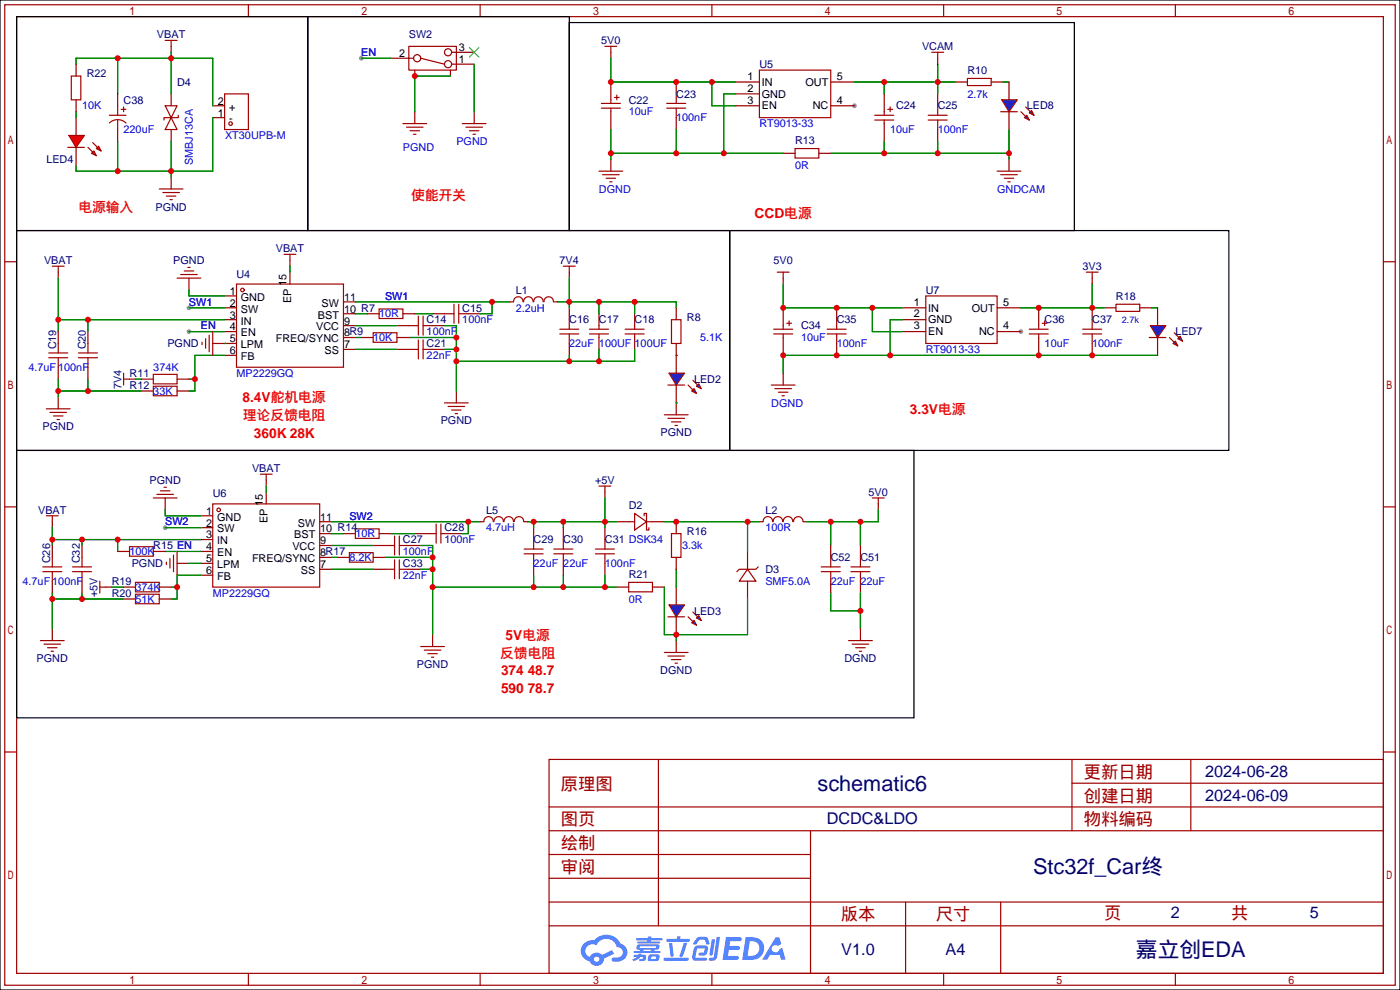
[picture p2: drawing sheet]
<svg xmlns="http://www.w3.org/2000/svg" width="299mm" height="212mm" viewBox="0 0 299 212" stroke-linecap="round" stroke-linejoin="round" font-family="sans-serif">
<path d="M0 0h299.2v211.6h-299.2z" fill="#fff" stroke="#000" stroke-width=".25"/>
<g fill="#999">
<circle cx="218.2" cy="70.9" r=".51"/>
<circle cx="182.6" cy="22.6" r=".51"/>
<circle cx="40.4" cy="65.8" r=".51"/>
<circle cx="40.4" cy="70.9" r=".51"/>
<circle cx="35.3" cy="112.8" r=".51"/>
<circle cx="77.2" cy="12.4" r=".51"/>
</g>
<g fill="none" stroke="#a10000" stroke-width=".25">
<path d="M1 1h297.2v209.6h-297.2zM3.6 3.6h292.1v204.4h-292.1zM53.1 1v2.6M102.6 1v2.6M152.1 1v2.6M201.7 1v2.6M251.2 1v2.6M1 55.9h2.6M295.7 55.9h2.5M1 108.3h2.6M295.7 108.3h2.5M1 160.7h2.6"/>
<path d="M117.3 162.3h178.4v45.7h-178.4zM117.3 177.5h178.4M117.3 172.5h178.4M140.7 162.3v35.6M173.2 177.5v30.5M229.1 162.3v15.2M229.1 167.4h66.6M254.5 162.3v15.2M295.7 160.7h2.5M117.3 182.6h55.9M117.3 197.9h178.4M117.3 192.8h178.4"/>
<path d="M117.3 187.7h55.9M193.5 192.8v15.2M213.9 192.8v15.2M53.1 208v2.6M102.6 208v2.6M152.1 208v2.6M201.7 208v2.6M251.2 208v2.6"/>
</g>
<g fill="#5487ff">
<path d="M155.2 200.3h2.6a.48 .48 0 0 1 .7 .4 .48 .48 0 0 1-.6 .4h-1.8l-.2 1.1h1.9a.43 .43 0 0 1 .4 .4 .43 .43 0 0 1-.5 .4h-1.9l-.2 1.3h1.7a.45 .45 0 0 1 .5 .2 .45 .45 0 0 1-.1 .6h-3.3z"/>
<path d="M165.7 200.3h.9l.4 1.5-.8 .3a.84 .84 0 0 0-1.2 .3 .84 .84 0 0 0 .4 1.1 .84 .84 0 0 0 1.1-.4l.1-.2 .6-.3 .7 2.5h-1l-.2-1h-2.1l-.6 1h-1.1z"/>
<path d="M152.1 200.8h.7l-.5 3.1a.36 .36 0 0 1-.3 .3 .36 .36 0 0 1-.4-.3z"/>
<path d="M153.2 200.2h.7l-.6 4.3a1.13 1.13 0 0 1-1.8 .6l.2-.4h.7l.2-.2z"/>
<path d="M148.9 200.6l.6-.4h1a.77 .77 0 0 1 .9 .5l.3 1-.2 .2h-.5l-.3-.9-.2-.2-1 .1-.7 1-.6-.1-.1-.2z"/>
<path d="M148.4 202.4l.6-.3h1.7a.81 .81 0 0 1 .7 .5 .81 .81 0 0 1-.2 .8 .81 .81 0 0 1-.9 .8h-.7a.32 .32 0 0 1-.3-.3 .32 .32 0 0 1 .4-.3h.7l.2-.9-1.6 .1-.4 1.8 2.2 .1a.32 .32 0 0 1 .3 .4 .32 .32 0 0 1-.4 .2h-2.2l-.5-.3-.1-.5z"/>
<path d="M141.9 204.7h5a.33 .33 0 0 1 .3 .3 .33 .33 0 0 1-.3 .3h-4.9l-.2-.1z"/>
<path d="M146.1 201.5h.8l-.7 2a.98 .98 0 0 1-.7 1.1l-.3-.3z"/>
<path d="M143 201.6h.7l.3 2.5a.34 .34 0 0 1-.3 .4 .34 .34 0 0 1-.4-.3z"/>
<path d="M142.5 200.7h2.1l.3-.6h.6l-.1 .6h1.7a.32 .32 0 0 1 .4 .3 .32 .32 0 0 1-.4 .3h-4.5l-.2-.2z"/>
<path d="M135.5 204.1h.9l.1-.3h.6v.3h.8a.82 .82 0 0 1-.5 1.3h-.8v-.4l.7-.1 .1-.3a.68 .68 0 0 0-1 .4l-1.1 .4-.1-.4 .9-.5h-.7z"/>
<path d="M136 200.5h2.4l.1-.3h.7v.3h2.2l.2 .3-.2 .2h-2.3v.2h1.8l.2 .3-.2 .1h-4.5l-.1-.4h2l.1-.2h-2.3l-.1-.2z"/>
<path d="M159.4 200.3l-.8 4.9h1.7a2.5 2.5 0 0 0 3-2.5 2.5 2.5 0 0 0-3.1-2.4zM160.3 201.1a1.61 1.61 0 0 1 2 1.5 1.61 1.61 0 0 1-1.8 1.7h-.7z"/>
<path d="M136.2 202a.55 .55 0 0 0-.2 .8 .55 .55 0 0 0 .7 .2l.1 .3h-1.3v.3l5.4 .1 .3-.2-.2-.2h-1.2l.2-.3a.7 .7 0 0 0 .8-.3 .7 .7 0 0 0 0-.8l-4.2-.1zM136.8 202.3l3.3-.1 .1 .1-.2 .3h-3.2zM137.5 203h1.7l-.2 .3h-1.4z"/>
<path d="M138.6 204.2a1.05 1.05 0 0 0 0 1.2 2.91 2.91 0 0 0 2.2-.2 .98 .98 0 0 0 0-1.2h-1.6zM139.2 204.5l.9-.1 .1 .4-.2 .2-.8-.1z"/>
<path d="M124.9 201.6a2.23 2.23 0 0 0-.7 2.3 2.23 2.23 0 0 0 1.8 1.6 1.58 1.58 0 0 0 1.8 .9 1.58 1.58 0 0 0 1.3-1.5l2.2-1.1-.5-.7-2.1 1a1.65 1.65 0 0 0-2.7 .4 1.45 1.45 0 0 1-.8-1.9 1.45 1.45 0 0 1 2-.7l.3 .1a2.3 2.3 0 0 1 2.3-1.3 2.3 2.3 0 0 1 2 1.7 1.12 1.12 0 0 1 1.3 1 1.12 1.12 0 0 1-1.1 1.2h-.7a.45 .45 0 0 0-.6 .4 .45 .45 0 0 0 .5 .5 2.21 2.21 0 0 0 2.2-.5 2.21 2.21 0 0 0 .5-2.3 2.13 2.13 0 0 0-1.3-1.1 3.3 3.3 0 0 0-5.6-.7l-1.1 .1zM127 205a.57 .57 0 0 1 1.1 0 .57 .57 0 0 1-1.1 0z"/>
</g>
<g fill="none" stroke="#a10000" stroke-width=".25">
<path d="M35.3 8.6h2.5M36.6 8.6v1.3M11.2 56.9h2.5M12.4 56.9v1.3M34 40.4h5.1M34.8 41.1h3.6M35.6 41.9h2M36.3 42.7h.5M37.8 59.4h5.1M38.6 58.7h3.6M39.4 57.9h2M40.1 57.2h.5"/>
<path d="M60.7 54.4h2.5M62 54.4v1.2M120.4 56.9h2.5M121.7 56.9v1.3M26.4 79.8v2.5M50.5 60.7h22.9v17.8h-22.9zM87.4 74.7h2M87.4 69.6h2M89.4 67.6v4M89.4 72.6v4.1M90.4 74.7h2.1M90.4 67.6v4"/>
<path d="M90.4 72.6v4.1M90.4 69.6h2.1M95 67.1h2M97 65v4.1M98 67.1h2.1M98 65v4.1M119.6 71.4h4.1M119.6 70.4h4.1M121.7 68.3v2.1M121.7 71.4v2M126 71.4h4M126 70.4h4"/>
<path d="M128 69.6v.8M128 71.4v.7M133.6 71.4h4.1M133.6 70.4h4.1M135.6 69.6v.8M135.6 71.4v.7M9.9 87.4h5.1M10.7 88.1h3.5M11.4 88.9h2.1M12.2 89.7h.5M26.4 81h1.3M95 86.1h5.1"/>
<path d="M95.8 86.9h3.5M96.5 87.6h2.1M97.3 88.4h.5M142 88.6h5.1M142.7 89.4h3.6M142.7 82.3h3.6M143.5 90.2h2M144.3 90.9h.5M9.9 110.2h2.5M11.2 110.2v1.3M32.8 106.4h5M33.5 105.7h3.6"/>
<path d="M34.3 104.9h2M35.1 104.1h.5M45.5 107.7h22.8v17.8h-22.8zM55.6 101.3h2.6M56.9 101.3v1.3M82.3 116.6h2M84.3 114.6v4M84.3 119.6v4.1M85.3 114.6v4M85.3 119.6v4.1M85.3 116.6h2.1M91.2 114h2"/>
<path d="M93.2 112v4.1M94.2 114h2.1M94.2 112v4.1M112 118.4h4.1M112 117.3h4.1M114 115.3v2M114 118.4v2M127.3 118.4h4M127.3 117.3h4M129.3 115.3v2M129.3 118.4v2M8.6 136.9h5.1"/>
<path d="M9.4 137.7h3.6M10.2 138.4h2M10.9 139.2h.5M21.3 124.2v2.5M21.3 125.5h1.3M82.3 121.7h2M85.3 121.7h2.1M89.9 138.2h5.1M90.7 138.9h3.5M91.4 139.7h2.1M92.2 140.5h.5"/>
<circle cx="51.8" cy="62" r=".38"/>
<circle cx="46.7" cy="109" r=".38"/>
</g>
<g fill="none" stroke="#870000" stroke-width=".25">
<path d="M36.6 9.9v1.3M36.6 37.8v2.6M12.4 58.2v1.2M40.4 59.4v2.6M62 55.6v1.3M62 58.2v2.5M121.7 58.2v1.2M48 63.2h2.5M48 65.8h2.5M48 68.3h2.5M48 70.9h2.5M48 73.4h2.5"/>
<path d="M48 75.9h2.5M73.4 74.7h2.5M73.4 72.1h2.5M73.4 69.6h2.5M73.4 67.1h2.5M73.4 64.5h2.5M84.8 74.7h2.6M84.8 69.6h2.6M92.5 74.7h2.5M92.5 69.6h2.5M92.5 67.1h2.5M100.1 67.1h2.5"/>
<path d="M121.7 65.8v2.5M121.7 73.4v2.5M128 67.1v2.5M128 72.1v2.6M135.6 67.1v2.5M135.6 72.1v2.6M144.5 75.9v3.9M12.4 84.8v2.6M27.7 81h1.3M97.5 83.6v2.5M144.5 82.3v6.3M11.2 111.5v1.3"/>
<path d="M35.3 106.4v2.6M42.9 110.2h2.6M42.9 112.8h2.6M42.9 115.3h2.6M42.9 117.9h2.6M56.9 102.6v1.3M56.9 105.2v2.5M68.3 119.1h2.6M68.3 116.6h2.6M68.3 114h2.6M68.3 111.5h2.6M79.8 116.6h2.5"/>
<path d="M87.4 116.6h2.5M88.6 114h2.6M96.3 114h2.5M114 112.8v2.5M129.3 112.8v2.5M11.2 134.4v2.5M22.6 125.5h1.3M42.9 120.4h2.6M42.9 122.9h2.6M68.3 121.7h2.6M79.8 121.7h2.5M87.4 121.7h2.5"/>
<path d="M92.5 135.6v2.6M114 120.4v2.5M129.3 120.4v2.5"/>
</g>
<g fill="none" stroke="#008700" stroke-width=".25">
<path d="M62 56.9v1.3M40.4 65.8h7.6M40.4 62v1.2h7.6M40.4 70.9h7.6M48 75.9h-6.3v7.7h-1.3M75.9 74.7h8.9M75.9 72.1h1.3M75.9 69.6h8.9M75.9 67.1h2.6M75.9 64.5h33.1M87.4 72.1h10.1M88.6 67.1h3.9"/>
<path d="M95 74.7h2.5M95 69.6h2.5v14M105.2 64.5v2.6h-2.6M121.7 75.9v1.3M128 74.7v2.5M135.6 74.7v2.5h-38.1M144.5 75.9h.1M12.4 83.6h17.8M12.4 81v3.8M18.8 81v2.6M40.4 81h1.3M35.3 112.8h7.6"/>
<path d="M35.3 109v1.2h7.6M35.3 117.9h7.6M56.9 103.9v1.3M70.9 119.1h1.2M70.9 116.6h8.9M70.9 114h2.5M83.6 114h5M23.9 125.5h2.5M70.9 121.7h8.9"/>
</g>
<g fill="#00f" stroke="#a10000" stroke-width=".25">
<path d="M143 79.8h3.3l-1.8 2.5z"/>
<path d="M149.4 82l.5 1.1-1.1-.6z"/>
<path d="M147.8 83.6l.5-.5 .5 1z"/>
</g>
<path d="M147.1 82.3l1 1M148.1 81.3l1 1M186.4 106.4h2.6M187.7 106.4v1.3M142 139.4h5.1M142.7 131.8h3.6M142.7 140.2h3.6M143.5 141h2M144.3 141.7h.5" fill="none" stroke="#a10000" stroke-width=".25"/>
<path d="M121.7 59.4v6.4M119.1 64.5h25.4v1.3M128 64.5v2.6M135.6 64.5v2.6M144.5 86.1h.1" fill="none" stroke="#008700" stroke-width=".25"/>
<path d="M187.7 107.7v1.3M144.5 125.5v3.8M144.5 131.8v3.8M144.5 136.9v2.5" fill="none" stroke="#870000" stroke-width=".25"/>
<g fill="#00f" stroke="#a10000" stroke-width=".25">
<path d="M143 129.3h3.3l-1.8 2.5z"/>
<path d="M149.4 131.6l.5 1-1.1-.5z"/>
<path d="M147.8 133.1l.5-.5 .5 1z"/>
</g>
<g fill="none" stroke="#a10000" stroke-width=".25">
<path d="M14.5 31.5h3.5M23.4 24.6h3.5M23.4 26.3a2.54 2.54 0 0 1 3.5 0M25.1 22.6v2M25.1 25.7v2M25.9 23.4h1M26.4 22.9v1M35.3 22.6h2.5l-1.2 2.5zM36.6 25.1l1.2 2.6h-2.5zM38.1 24.6v.5h-3v.6M48 20.1h5.1v7.6h-5.1zM43.2 73.2v.5"/>
<path d="M43.9 72.4v2M44.7 71.6v3.6M45.5 70.9v5M109.8 64.5a1.01 1.01 0 0 1 1-1.1 1.01 1.01 0 0 1 1 1.1M111.9 64.5a1.01 1.01 0 0 1 1-1.1 1.01 1.01 0 0 1 1 1.1M114.1 64.5a1.01 1.01 0 0 1 1-1.1 1.01 1.01 0 0 1 1 1.1M116.3 64.5a1.01 1.01 0 0 1 1-1.1 1.01 1.01 0 0 1 1 1.1M11.2 119.1v2.1M17.5 119.1v2.1M36.3 119.4v2M37.1 118.6v3.6M37.8 117.9v5"/>
<path d="M128 103.9h2.6M129.3 103.9v1.3M134.4 111.5h1.2M135.6 109.7l2.6 1.8-2.6 1.8zM137.7 110.2v-.5h.5v3.6h.5v-.5M138.2 111.5h1.2M9.1 122.2h4.1M9.1 121.2h4.1M11.2 122.2v2M15.5 122.2h4.1M15.5 121.2h4.1M17.5 122.2v2"/>
<path d="M35.6 120.1v.5M134.4 124.5h5v2h-5zM147.1 131.8l1 1M148.1 130.8l1 1"/>
<circle cx="49.3" cy="26.4" r=".38"/>
</g>
<g fill="none" stroke="#008700" stroke-width=".25">
<path d="M16.3 13.7v-1.3h29.2v10.2M25.1 12.4v7.7M36.6 11.2v8.9M25.1 30.2v6.4M36.6 30.2v7.6M45.5 25.1v11.5h-29.2v-1.3M12.4 59.4v11.5M12.4 68.3h35.6M18.8 68.3v2.6M48 73.4h.1M11.2 112.8v3.8M11.2 115.3h31.7"/>
<path d="M17.5 115.3v1.3M25.1 115.3v2.6M70.9 111.5h31.7M82.3 119.1h10.2M89.9 116.6h2.6v19M100.1 111.5v2.5h-1.3M112.8 111.5h19M114 111.5v1.3M120.4 111.5v1.3M129.3 106.4v6.4M11.2 126.7v7.7M11.2 128h15.2"/>
<path d="M17.5 126.7v1.3M36.6 125.5h1.2M40.4 120.4h2.5M42.9 122.9h-5.1v5.1h-1.2M89.9 121.7h2.6M92.5 125.5h39.3M114 122.9v2.6M120.4 122.9v2.6M129.3 122.9v2.6"/>
</g>
<g fill="none" stroke="#870000" stroke-width=".25">
<path d="M16.3 25.1v3.9M16.3 31.5v3.8M25.1 20.1v2.5M25.1 27.7v2.5M36.6 20.1v2.5M36.6 27.7v2.5M45.5 25.1h2.5M45.5 22.6h2.5M45.5 73.4h2.5M109 64.5h.7M118.4 64.5h.7M11.2 116.6v2.5"/>
<path d="M17.5 116.6v2.5M129.3 105.2v1.2M131.8 111.5h2.6M139.4 111.5h2.6M11.2 124.2v2.5M17.5 124.2v2.5M37.8 120.4h2.6M131.8 125.5h2.6M139.4 125.5h2.6"/>
</g>
<g fill="#f00" stroke="#a10000" stroke-width=".25">
<path d="M14.7 29h3.3l-1.7 2.5z"/>
<path d="M21.1 31.2l.5 1.1-1-.5z"/>
<path d="M19.6 32.8l.5-.5 .5 1z"/>
</g>
<g fill="none" stroke="#a10000" stroke-width=".25">
<path d="M15.2 16.3h2.1v5h-2.1zM87.4 9.9h10.1v5.1h-10.1zM89.9 12.4l5.1 1.3M129.3 9.9h2.5M130.6 9.9v1.3M162.3 15h15.2v10.1h-15.2zM199.1 11.2h2.6M200.4 11.2v1.2M206.8 16.8h5v1.5h-5zM18.8 31.5l1 1M19.8 30.5l1 1M86.1 26.4h5.1"/>
<path d="M86.9 27.2h3.5M87.6 27.9h2.1M88.4 28.7h.5M98.8 26.4h5.1M99.6 27.2h3.5M100.3 27.9h2.1M101.1 28.7h.5M128 36.6h5.1M128.5 22.1h4.1M128.5 23.1h4.1M128.8 37.3h3.5M129.5 38.1h2.1"/>
<path d="M130.3 38.9h.5M130.6 21.3v.8M130.6 23.1v.8M131.3 20.8h1M131.8 20.3v1M142.5 22.1h4.1M142.5 23.1h4.1M144.5 20.1v2M144.5 23.1v2M169.9 31.8h5.1v2h-5.1zM186.9 24.6h4.1M186.9 25.7h4.1"/>
<path d="M189 23.9v.7M189 25.7v.7M189.7 23.4h1.1M190.2 22.9v1M198.4 24.6h4M198.4 25.7h4M200.4 22.6v2M200.4 25.7v2M213.1 36.6h5.1M213.9 37.3h3.5M214.6 38.1h2.1M215.4 38.9h.5"/>
<path d="M166.1 58.2h2.6M167.4 58.2v1.2M232.2 58.2h2.5M233.4 58.2v1.2M10.4 76.5h4.1M10.4 75.4h4.1M12.4 73.4v2M12.4 76.5v2M16.8 76.5h4M16.8 75.4h4M18.8 73.4v2M18.8 76.5v2"/>
<path d="M79.8 71.1h5v2.1h-5zM81 66h5.1v2.1h-5.1zM143.5 68.3h2v5.1h-2zM165.4 70.4h4M165.4 71.4h4M167.4 69.6v.8M167.4 71.4v.7M168.1 69.1h1.1M168.7 68.6v1M176.8 70.4h4M176.8 71.4h4M178.8 68.3v2.1"/>
<path d="M178.8 71.4v2M197.9 63.2h15.2v10.2h-15.2zM220 70.4h4M220 71.4h4M222 69.6v.8M222 71.4v.7M222.8 69.1h1M223.3 68.6v1M231.4 70.4h4.1M231.4 71.4h4.1M233.4 68.3v2.1M233.4 71.4v2"/>
<path d="M238.5 65h5.1v1.5h-5.1zM245.6 72.1h3.6M32.8 80h5v2h-5zM32.8 82.5h5v2.1h-5zM164.8 82.3h5.1M165.6 83.1h3.6M166.4 83.8h2M167.1 84.6h.5M27.7 116.8h5.1v2.1h-5.1zM74.7 118.1h5.1v2h-5.1zM75.9 113h5.1v2.1h-5.1zM118.4 118.4h4"/>
<path d="M118.4 117.3h4M120.4 115.3v2M120.4 118.4v2M143.5 114h2v5.1h-2zM163.1 111.5a1.01 1.01 0 0 1 1-1.1 1.01 1.01 0 0 1 1 1.1M165.3 111.5a1.01 1.01 0 0 1 1-1.1 1.01 1.01 0 0 1 1 1.1M167.4 111.5a1.01 1.01 0 0 1 1-1.1 1.01 1.01 0 0 1 1 1.1M169.6 111.5a1.01 1.01 0 0 1 1-1.1 1.01 1.01 0 0 1 1 1.1M29 124.5h5v2h-5zM29 127h5v2h-5zM159.8 121.7l1.7 2.5h-3.5zM159.8 120.4v1.3"/>
<path d="M159.8 124.2v1.3M162.1 121.2l-.6 .5h-3.5l-.5 .5"/>
</g>
<g fill="none" stroke="#008700" stroke-width=".25">
<path d="M77.2 12.4h6.4M96.3 16.3h-7.7v7.6M101.3 13.7v10.2M130.6 12.4v5.1h26.6M152.1 17.5v5.1h5.1M182.6 17.5h21.6M189 17.5v2.6M200.4 13.7v6.4M214.4 17.5h1.2M16.3 23.9v1.2M130.6 27.7v6.3M130.6 32.8h36.8"/>
<path d="M144.5 27.7v5.1M157.2 20.1h-2.5v12.7M177.5 32.8h38.1M189 30.2v2.6M200.4 30.2v2.6M215.6 27.7v6.3M167.4 60.7v5.1h25.4M186.4 65.8v5.1h6.4M192.8 68.3h-2.6v7.6M218.2 65.8h17.8M233.4 60.7v5.1M246.1 65.8h1.3"/>
<path d="M247.4 75.9h-80v3.9M29 81h1.2M142 111.5h20.3M159.8 111.5v6.4M177.5 111.5v5.1M183.9 111.5v5.1M187.7 109v2.5h-15.2M142 125.5v10.1h17.8v-7.6M144.5 121.7v3.8M144.5 135.6v1.3"/>
</g>
<g fill="none" stroke="#870000" stroke-width=".25">
<path d="M16.3 13.7v2.6M83.6 12.4h4.8M88.6 15v1.3M96.3 15v1.3M96.5 13.7h4.8M96.5 11.2h4.8M130.6 11.2v1.2M130.6 17.5v3.8M144.5 17.5v2.6M157.2 17.5h5.1M177.5 17.5h5.1M200.4 12.4v1.3"/>
<path d="M204.2 17.5h2.6M211.8 17.5h2.6M16.3 21.3v2.6M88.6 23.9v2.5M101.3 23.9v2.5M130.6 23.9v3.8M130.6 34v2.6M144.5 25.1v2.6M157.2 20.1h5.1M157.2 22.6h5.1M167.4 32.8h2.5M175 32.8h2.5"/>
<path d="M177.5 22.6h5.1M189 20.1v3.8M189 26.4v3.8M200.4 20.1v2.5M200.4 27.7v2.5M215.6 34v2.6M167.4 59.4v1.3M233.4 59.4v1.3M12.4 70.9v2.5M12.4 78.5v2.5M18.8 70.9v2.5M18.8 78.5v2.5"/>
<path d="M77.2 72.1h2.6M78.5 67.1h2.5M84.8 72.1h2.6M86.1 67.1h2.5M144.5 65.8v2.5M144.5 73.4v2.5M167.4 65.8v3.8M167.4 72.1v3.8M167.4 79.8v2.5M178.8 65.8v2.5M178.8 73.4v2.5M192.8 65.8h5.1"/>
<path d="M192.8 68.3h5.1M192.8 70.9h5.1M213.1 65.8h5.1M213.1 70.9h5.1M222 65.8v3.8M222 72.1v3.8M233.4 65.8v2.5M233.4 73.4v2.5M236 65.8h2.5M243.6 65.8h2.5M247.4 65.8v3.8M247.4 72.1v3.8"/>
<path d="M30.2 81h2.6M30.2 83.6h2.6M37.8 81h2.6M37.8 83.6h2.6M25.1 117.9h2.6M32.8 117.9h2.5M72.1 119.1h2.6M73.4 114h2.5M79.8 119.1h2.5M81 114h2.6M120.4 112.8v2.5M144.5 111.5v2.5"/>
<path d="M144.5 119.1v2.6M159.8 117.9v2.5M162.3 111.5h.8M171.7 111.5h.8M26.4 125.5h2.6M26.4 128h2.6M34 125.5h2.6M34 128h2.6M120.4 120.4v2.5M159.8 125.5v2.5"/>
<circle cx="89.2" cy="12.4" r=".76"/>
<circle cx="95.8" cy="11.2" r=".76"/>
<circle cx="95.8" cy="13.7" r=".76"/>
</g>
<path d="M100.3 10.2l2.1 2M102.4 10.2l-2.1 2" fill="none" stroke="#3c3" stroke-width=".25"/>
<g fill="#00f" stroke="#a10000" stroke-width=".25">
<path d="M245.9 69.6h3.3l-1.8 2.5z"/>
<path d="M251.7 72.4l.5-.5 .5 1z"/>
<path d="M250.7 73.4l.5-.5 .5 1z"/>
</g>
<path d="M213.9 23.9h3.5M249.9 72.1l1.1 1.1M251 71.1l1 1" fill="none" stroke="#a10000" stroke-width=".25"/>
<path d="M215.6 17.5v3.8M215.6 23.9v3.8" fill="none" stroke="#870000" stroke-width=".25"/>
<g fill="#00f" stroke="#a10000" stroke-width=".25">
<path d="M214.1 21.3h3.3l-1.8 2.6z"/>
<path d="M220 24.1l.5-.5 .5 1z"/>
<path d="M218.9 25.1l.6-.5 .5 1.1z"/>
</g>
<g fill="none" stroke="#a10000" stroke-width=".25">
<path d="M218.2 23.9l1 1M219.2 22.9l1 1M103.4 111.5a1.01 1.01 0 0 1 1-1.1 1.01 1.01 0 0 1 1 1.1M105.6 111.5a1.01 1.01 0 0 1 1-1.1 1.01 1.01 0 0 1 1 1.1M107.7 111.5a1.01 1.01 0 0 1 1-1.1 1.01 1.01 0 0 1 1 1.1M109.9 111.5a1.01 1.01 0 0 1 1-1.1 1.01 1.01 0 0 1 1 1.1M177.5 119.1v2.1M183.9 119.1v2.1M175.5 122.2h4.1M175.5 121.2h4.1M177.5 122.2v2M181.4 136.9h5"/>
<path d="M181.9 122.2h4M181.9 121.2h4M182.1 137.7h3.6M182.9 138.4h2M183.6 139.2h.5M183.9 122.2v2"/>
</g>
<path d="M102.6 111.5h.8M112 111.5h.8M177.5 116.6v2.5M183.9 116.6v2.5M177.5 124.2v2.5M183.9 124.2v2.5M183.9 134.4v2.5" fill="none" stroke="#870000" stroke-width=".25"/>
<path d="M177.5 126.7v3.9h6.4M183.9 126.7v7.7" fill="none" stroke="#008700" stroke-width=".25"/>
<path d="M3.6 3.6h62.2v45.7h-62.2zM65.8 3.6h55.9v45.7h-55.9zM121.7 4.8h107.9v44.5h-107.9zM3.6 49.3h152.4v47h-152.4zM156 49.3h106.6v47h-106.6zM3.6 96.3h191.7v57.1h-191.7z" fill="none" stroke="#000" stroke-width=".25"/>
<g fill="#c00">
<circle cx="41.7" cy="81" r=".63"/>
<circle cx="12.4" cy="83.6" r=".63"/>
<circle cx="18.8" cy="83.6" r=".63"/>
<circle cx="105.2" cy="64.5" r=".63"/>
<circle cx="128" cy="77.2" r=".63"/>
<circle cx="97.5" cy="72.1" r=".63"/>
<circle cx="97.5" cy="74.7" r=".63"/>
<circle cx="97.5" cy="77.2" r=".63"/>
<circle cx="121.7" cy="77.2" r=".63"/>
<circle cx="135.6" cy="64.5" r=".63"/>
<circle cx="121.7" cy="64.5" r=".63"/>
<circle cx="128" cy="64.5" r=".63"/>
<circle cx="100.1" cy="111.5" r=".63"/>
<circle cx="11.2" cy="128" r=".63"/>
<circle cx="17.5" cy="128" r=".63"/>
<circle cx="92.5" cy="119.1" r=".63"/>
<circle cx="92.5" cy="121.7" r=".63"/>
<circle cx="92.5" cy="125.5" r=".63"/>
<circle cx="114" cy="125.5" r=".63"/>
<circle cx="120.4" cy="125.5" r=".63"/>
<circle cx="129.3" cy="125.5" r=".63"/>
<circle cx="37.8" cy="125.5" r=".63"/>
<circle cx="25.1" cy="115.3" r=".63"/>
<circle cx="11.2" cy="115.3" r=".63"/>
<circle cx="17.5" cy="115.3" r=".63"/>
<circle cx="12.4" cy="68.3" r=".63"/>
<circle cx="18.8" cy="68.3" r=".63"/>
<circle cx="36.6" cy="12.4" r=".63"/>
<circle cx="25.1" cy="12.4" r=".63"/>
<circle cx="36.6" cy="36.6" r=".63"/>
<circle cx="25.1" cy="36.6" r=".63"/>
<circle cx="129.3" cy="111.5" r=".63"/>
<circle cx="120.4" cy="111.5" r=".63"/>
<circle cx="114" cy="111.5" r=".63"/>
<circle cx="130.6" cy="17.5" r=".63"/>
<circle cx="152.1" cy="17.5" r=".63"/>
<circle cx="144.5" cy="17.5" r=".63"/>
<circle cx="189" cy="17.5" r=".63"/>
<circle cx="200.4" cy="17.5" r=".63"/>
<circle cx="233.4" cy="65.8" r=".63"/>
<circle cx="222" cy="65.8" r=".63"/>
<circle cx="167.4" cy="65.8" r=".63"/>
<circle cx="186.4" cy="65.8" r=".63"/>
<circle cx="178.8" cy="65.8" r=".63"/>
<circle cx="190.2" cy="75.9" r=".63"/>
<circle cx="167.4" cy="75.9" r=".63"/>
<circle cx="178.8" cy="75.9" r=".63"/>
<circle cx="233.4" cy="75.9" r=".63"/>
<circle cx="222" cy="75.9" r=".63"/>
<circle cx="130.6" cy="32.8" r=".63"/>
<circle cx="144.5" cy="32.8" r=".63"/>
<circle cx="154.7" cy="32.8" r=".63"/>
<circle cx="189" cy="32.8" r=".63"/>
<circle cx="200.4" cy="32.8" r=".63"/>
<circle cx="215.6" cy="32.8" r=".63"/>
<circle cx="88.6" cy="16.3" r=".63"/>
<circle cx="144.5" cy="135.6" r=".63"/>
<circle cx="177.5" cy="111.5" r=".63"/>
<circle cx="183.9" cy="111.5" r=".63"/>
<circle cx="159.8" cy="111.5" r=".63"/>
<circle cx="144.5" cy="111.5" r=".63"/>
<circle cx="183.9" cy="130.6" r=".63"/>
</g>
<g font-size="4.6" fill="#000080">
<text x="174.7" y="169">schematic6</text>
<text x="220.8" y="186.8">Stc32f_Car终</text>
<text x="242.8" y="204.5">嘉立创EDA</text>
</g>
<g font-size="3.7" fill="#a00000">
<text x="231.6" y="166.2">更新日期</text>
<text x="119.9" y="168.8">原理图</text>
<text x="231.6" y="171.3">创建日期</text>
<text x="119.9" y="176.4">图页</text>
<text x="231.6" y="176.4">物料编码</text>
<text x="119.9" y="181.5">绘制</text>
<text x="119.9" y="186.6">审阅</text>
<text x="179.7" y="196.7">版本</text>
<text x="200" y="196.7">尺寸</text>
<text x="236" y="196.5">页</text>
<text x="263.1" y="196.5">共</text>
</g>
<g font-size="3.5" fill="#000080">
<text x="257.6" y="166">2024-06-28</text>
<text x="257.6" y="171.1">2024-06-09</text>
<text x="176.7" y="176.2">DCDC&amp;LDO</text>
<text x="250.2" y="196.3">2</text>
<text x="280" y="196.3">5</text>
<text x="179.8" y="204.1">V1.0</text>
<text x="202.1" y="204.1">A4</text>
</g>
<g font-size="2.9" fill="#f00">
<text x="16.7" y="45.3">电源输入</text>
<text x="87.9" y="42.8">使能开关</text>
<text x="161.3" y="46.6">CCD电源</text>
<text x="51.8" y="85.9">8.4V舵机电源</text>
<text x="51.9" y="89.8">理论反馈电阻</text>
<text x="194.5" y="88.5">3.3V电源</text>
<text x="54.3" y="93.6">360K 28K</text>
<text x="108.1" y="136.7">5V电源</text>
<text x="106.9" y="140.6">反馈电阻</text>
<text x="107.1" y="144.4">374 48.7</text>
<text x="107.1" y="148.2">590 78.7</text>
</g>
<g font-size="2.3" fill="#000080">
<text x="33.5" y="8.2">VBAT</text>
<text x="87.4" y="8.2">SW2</text>
<text x="128.5" y="9.4">5V0</text>
<text x="197.1" y="10.7">VCAM</text>
<text x="18.5" y="16.5">R22</text>
<text x="162.3" y="14.5">U5</text>
<text x="206.8" y="15.8">R10</text>
<text x="26.4" y="22.1">C38</text>
<text x="37.8" y="18.3">D4</text>
<text x="134.4" y="22.1">C22</text>
<text x="144.5" y="20.9">C23</text>
<text x="191.5" y="23.4">C24</text>
<text x="200.4" y="23.4">C25</text>
<text x="219.5" y="23.4">LED8</text>
<text x="9.9" y="34.8">LED4</text>
<text x="169.9" y="30.7">R13</text>
<text x="33.2" y="45">PGND</text>
<text x="58.9" y="53.9">VBAT</text>
<text x="9.4" y="56.4">VBAT</text>
<text x="37" y="56.4">PGND</text>
<text x="50.5" y="59.3">U4</text>
<text x="119.6" y="56.4">7V4</text>
<text x="165.3" y="56.4">5V0</text>
<text x="231.4" y="57.7">3V3</text>
<text x="110.2" y="62.8">L1</text>
<text x="197.9" y="62.8">U7</text>
<text x="238.5" y="64">R18</text>
<text x="91.2" y="69.1">C14</text>
<text x="98.8" y="66.6">C15</text>
<text x="121.7" y="69.1">C16</text>
<text x="128" y="69.1">C17</text>
<text x="135.6" y="69.1">C18</text>
<text x="146.8" y="68.6">R8</text>
<text x="171.2" y="70.4">C34</text>
<text x="178.8" y="69.1">C35</text>
<text x="223.3" y="69.1">C36</text>
<text x="233.4" y="69.1">C37</text>
<text x="251.2" y="71.7">LED7</text>
<text x="12" y="74.7" transform="rotate(-90 12 74.7)">C19</text>
<text x="18.3" y="74.7" transform="rotate(-90 18.3 74.7)">C20</text>
<text x="35.8" y="74.2">PGND</text>
<text x="91.2" y="74.2">C21</text>
<text x="25.9" y="83.1" transform="rotate(-90 25.9 83.1)">7V4</text>
<text x="27.7" y="80.5">R11</text>
<text x="27.7" y="83.1">R12</text>
<text x="148.3" y="81.8">LED2</text>
<text x="9.1" y="92">PGND</text>
<text x="94.2" y="90.7">PGND</text>
<text x="141.2" y="93.2">PGND</text>
<text x="53.9" y="100.9">VBAT</text>
<text x="32" y="103.4">PGND</text>
<text x="45.5" y="106.3">U6</text>
<text x="127.2" y="103.4">+5V</text>
<text x="185.6" y="105.9">5V0</text>
<text x="8.1" y="109.8">VBAT</text>
<text x="95" y="113.6">C28</text>
<text x="103.9" y="109.8">L5</text>
<text x="134.4" y="108.7">D2</text>
<text x="163.6" y="109.8">L2</text>
<text x="32.8" y="117.4">R15 EN</text>
<text x="86.1" y="116.1">C27</text>
<text x="114" y="116.1">C29</text>
<text x="120.4" y="116.1">C30</text>
<text x="129.3" y="116.1">C31 DSK34</text>
<text x="146.8" y="114.3">R16</text>
<text x="177.5" y="119.9">C52</text>
<text x="183.9" y="119.9">C51</text>
<text x="10.7" y="120.4" transform="rotate(-90 10.7 120.4)">C26</text>
<text x="17" y="120.4" transform="rotate(-90 17 120.4)">C32</text>
<text x="23.9" y="125">R19</text>
<text x="28.1" y="121.2">PGND</text>
<text x="86.1" y="121.2">C33</text>
<text x="134.4" y="123.4">R21</text>
<text x="163.6" y="122.5">D3</text>
<text x="20.9" y="127.6" transform="rotate(-90 20.9 127.6)">+5V</text>
<text x="23.9" y="127.5">R20</text>
<text x="148.3" y="131.3">LED3</text>
<text x="7.8" y="141.5">PGND</text>
<text x="89.1" y="142.8">PGND</text>
<text x="180.5" y="141.5">DGND</text>
<text x="141.1" y="144">DGND</text>
</g>
<g font-size="2.3" fill="#00f">
<text x="77.2" y="12">EN</text>
<text x="17.5" y="23.4">10K</text>
<text x="206.8" y="20.9">2.7k</text>
<text x="26.4" y="28.5">220uF</text>
<text x="48.1" y="29.7">XT30UPB-M</text>
<text x="134.4" y="24.7">10uF</text>
<text x="144.5" y="25.9">100nF</text>
<text x="162.3" y="27.2">RT9013-33</text>
<text x="190.2" y="28.5">10uF</text>
<text x="200.4" y="28.5">100nF</text>
<text x="41.2" y="35.3" transform="rotate(-90 41.2 35.3)">SMBJ13CA</text>
<text x="86.1" y="32.3">PGND</text>
<text x="97.5" y="31">PGND</text>
<text x="128" y="41.2">DGND</text>
<text x="169.9" y="36.1">0R</text>
<text x="213.1" y="41.2">GNDCAM</text>
<text x="40.4" y="65.3">SW1</text>
<text x="82.3" y="64">SW1</text>
<text x="42.9" y="70.4">EN</text>
<text x="81" y="67.8">10R</text>
<text x="91.2" y="71.7">100nF</text>
<text x="98.8" y="69.1">100nF</text>
<text x="110.2" y="66.6">2.2uH</text>
<text x="79.8" y="72.9">10K</text>
<text x="91.2" y="76.7">22nF</text>
<text x="121.7" y="74.2">22uF</text>
<text x="128" y="74.2">100UF</text>
<text x="135.6" y="74.2">100UF</text>
<text x="149.6" y="72.9">5.1K</text>
<text x="171.2" y="72.9">10uF</text>
<text x="178.8" y="74.2">100nF</text>
<text x="197.9" y="75.5">RT9013-33</text>
<text x="223.3" y="74.2">10uF</text>
<text x="233.4" y="74.2">100nF</text>
<text x="6.1" y="79.3">4.7uF</text>
<text x="12.4" y="79.3">100nF</text>
<text x="32.8" y="79.3">374K</text>
<text x="50.5" y="80.5">MP2229GQ</text>
<text x="32.8" y="84.4">33K</text>
<text x="164.8" y="86.9">DGND</text>
<text x="35.3" y="112.3">SW2</text>
<text x="74.7" y="111">SW2</text>
<text x="103.9" y="113.6">4.7uH</text>
<text x="163.6" y="113.6">100R</text>
<text x="27.7" y="118.6">100K</text>
<text x="74.7" y="119.9">8.2K</text>
<text x="75.9" y="114.8">10R</text>
<text x="86.1" y="118.6">100nF</text>
<text x="95" y="116.1">100nF</text>
<text x="145.8" y="117.4">3.3k</text>
<text x="4.8" y="125">4.7uF</text>
<text x="11.2" y="125">100nF</text>
<text x="86.1" y="123.7">22nF</text>
<text x="114" y="121.2">22uF</text>
<text x="120.4" y="121.2">22uF</text>
<text x="129.3" y="121.2">100nF</text>
<text x="163.6" y="125">SMF5.0A</text>
<text x="177.5" y="125">22uF</text>
<text x="183.9" y="125">22uF</text>
<text x="29" y="126.3">374K</text>
<text x="29" y="128.8">51K</text>
<text x="45.5" y="127.5">MP2229GQ</text>
<text x="134.4" y="128.8">0R</text>
</g>
<g font-size="2.3">
<text x="98" y="10.8">3</text>
<text x="85.3" y="12.1">2</text>
<text x="98" y="13.4">1</text>
<text x="159.7" y="17">1</text>
<text x="178.8" y="17">5</text>
<text x="46.6" y="22.4">2</text>
<text x="48.9" y="23.6">+</text>
<text x="159.7" y="19.6">2</text>
<text x="159.7" y="22.1">3</text>
<text x="162.8" y="18.3">IN</text>
<text x="162.8" y="20.9">GND</text>
<text x="162.8" y="23.4">EN</text>
<text x="172.1" y="18.3">OUT</text>
<text x="173.7" y="23.4">NC</text>
<text x="178.8" y="22.1">4</text>
<text x="46.6" y="24.9">1</text>
<text x="48.9" y="26.2">-</text>
<text x="49.1" y="63">1</text>
<text x="49.1" y="65.5">2</text>
<text x="51.5" y="64.3">GND</text>
<text x="61.2" y="61.2" transform="rotate(-90 61.2 61.2)">15</text>
<text x="62.3" y="64.8" transform="rotate(-90 62.3 64.8)">EP</text>
<text x="68.7" y="65.5">SW</text>
<text x="73.5" y="64.3">11</text>
<text x="195.3" y="65.3">1</text>
<text x="214.4" y="65.3">5</text>
<text x="49.1" y="68.1">3</text>
<text x="49.1" y="70.6">4</text>
<text x="51.5" y="66.8">SW</text>
<text x="51.5" y="69.4">IN</text>
<text x="51.5" y="71.9">EN</text>
<text x="67.6" y="70.6">VCC</text>
<text x="68" y="68.1">BST</text>
<text x="73.5" y="71.9">8R9</text>
<text x="73.5" y="69.4">9</text>
<text x="73.5" y="66.8">10 R7</text>
<text x="195.3" y="67.8">2</text>
<text x="195.3" y="70.4">3</text>
<text x="198.4" y="66.6">IN</text>
<text x="198.4" y="69.1">GND</text>
<text x="198.4" y="71.7">EN</text>
<text x="207.7" y="66.6">OUT</text>
<text x="209.3" y="71.7">NC</text>
<text x="214.4" y="70.4">4</text>
<text x="49.1" y="73.2">5</text>
<text x="49.1" y="75.7">6</text>
<text x="51.5" y="74.4">LPM</text>
<text x="51.5" y="77">FB</text>
<text x="58.9" y="73.2">FREQ/SYNC</text>
<text x="69.4" y="75.7">SS</text>
<text x="73.5" y="74.4">7</text>
<text x="44.1" y="110">1</text>
<text x="44.1" y="112.5">2</text>
<text x="46.4" y="111.3">GND</text>
<text x="46.4" y="113.8">SW</text>
<text x="56.2" y="108.2" transform="rotate(-90 56.2 108.2)">15</text>
<text x="57.2" y="111.8" transform="rotate(-90 57.2 111.8)">EP</text>
<text x="63.7" y="112.5">SW</text>
<text x="68.5" y="113.8">10 R14</text>
<text x="68.5" y="111.3">11</text>
<text x="44.1" y="115.1">3</text>
<text x="44.1" y="117.6">4</text>
<text x="46.4" y="116.3">IN</text>
<text x="46.4" y="118.9">EN</text>
<text x="62.5" y="117.6">VCC</text>
<text x="62.9" y="115.1">BST</text>
<text x="68.5" y="118.9">8R17</text>
<text x="68.5" y="116.3">9</text>
<text x="44.1" y="120.2">5</text>
<text x="44.1" y="122.7">6</text>
<text x="46.4" y="121.4">LPM</text>
<text x="46.4" y="124">FB</text>
<text x="53.9" y="120.2">FREQ/SYNC</text>
<text x="64.3" y="122.7">SS</text>
<text x="68.5" y="121.4">7</text>
</g>
<text font-size="2" fill="#00f" x="239.8" y="69.1">2.7k</text>
</svg>
